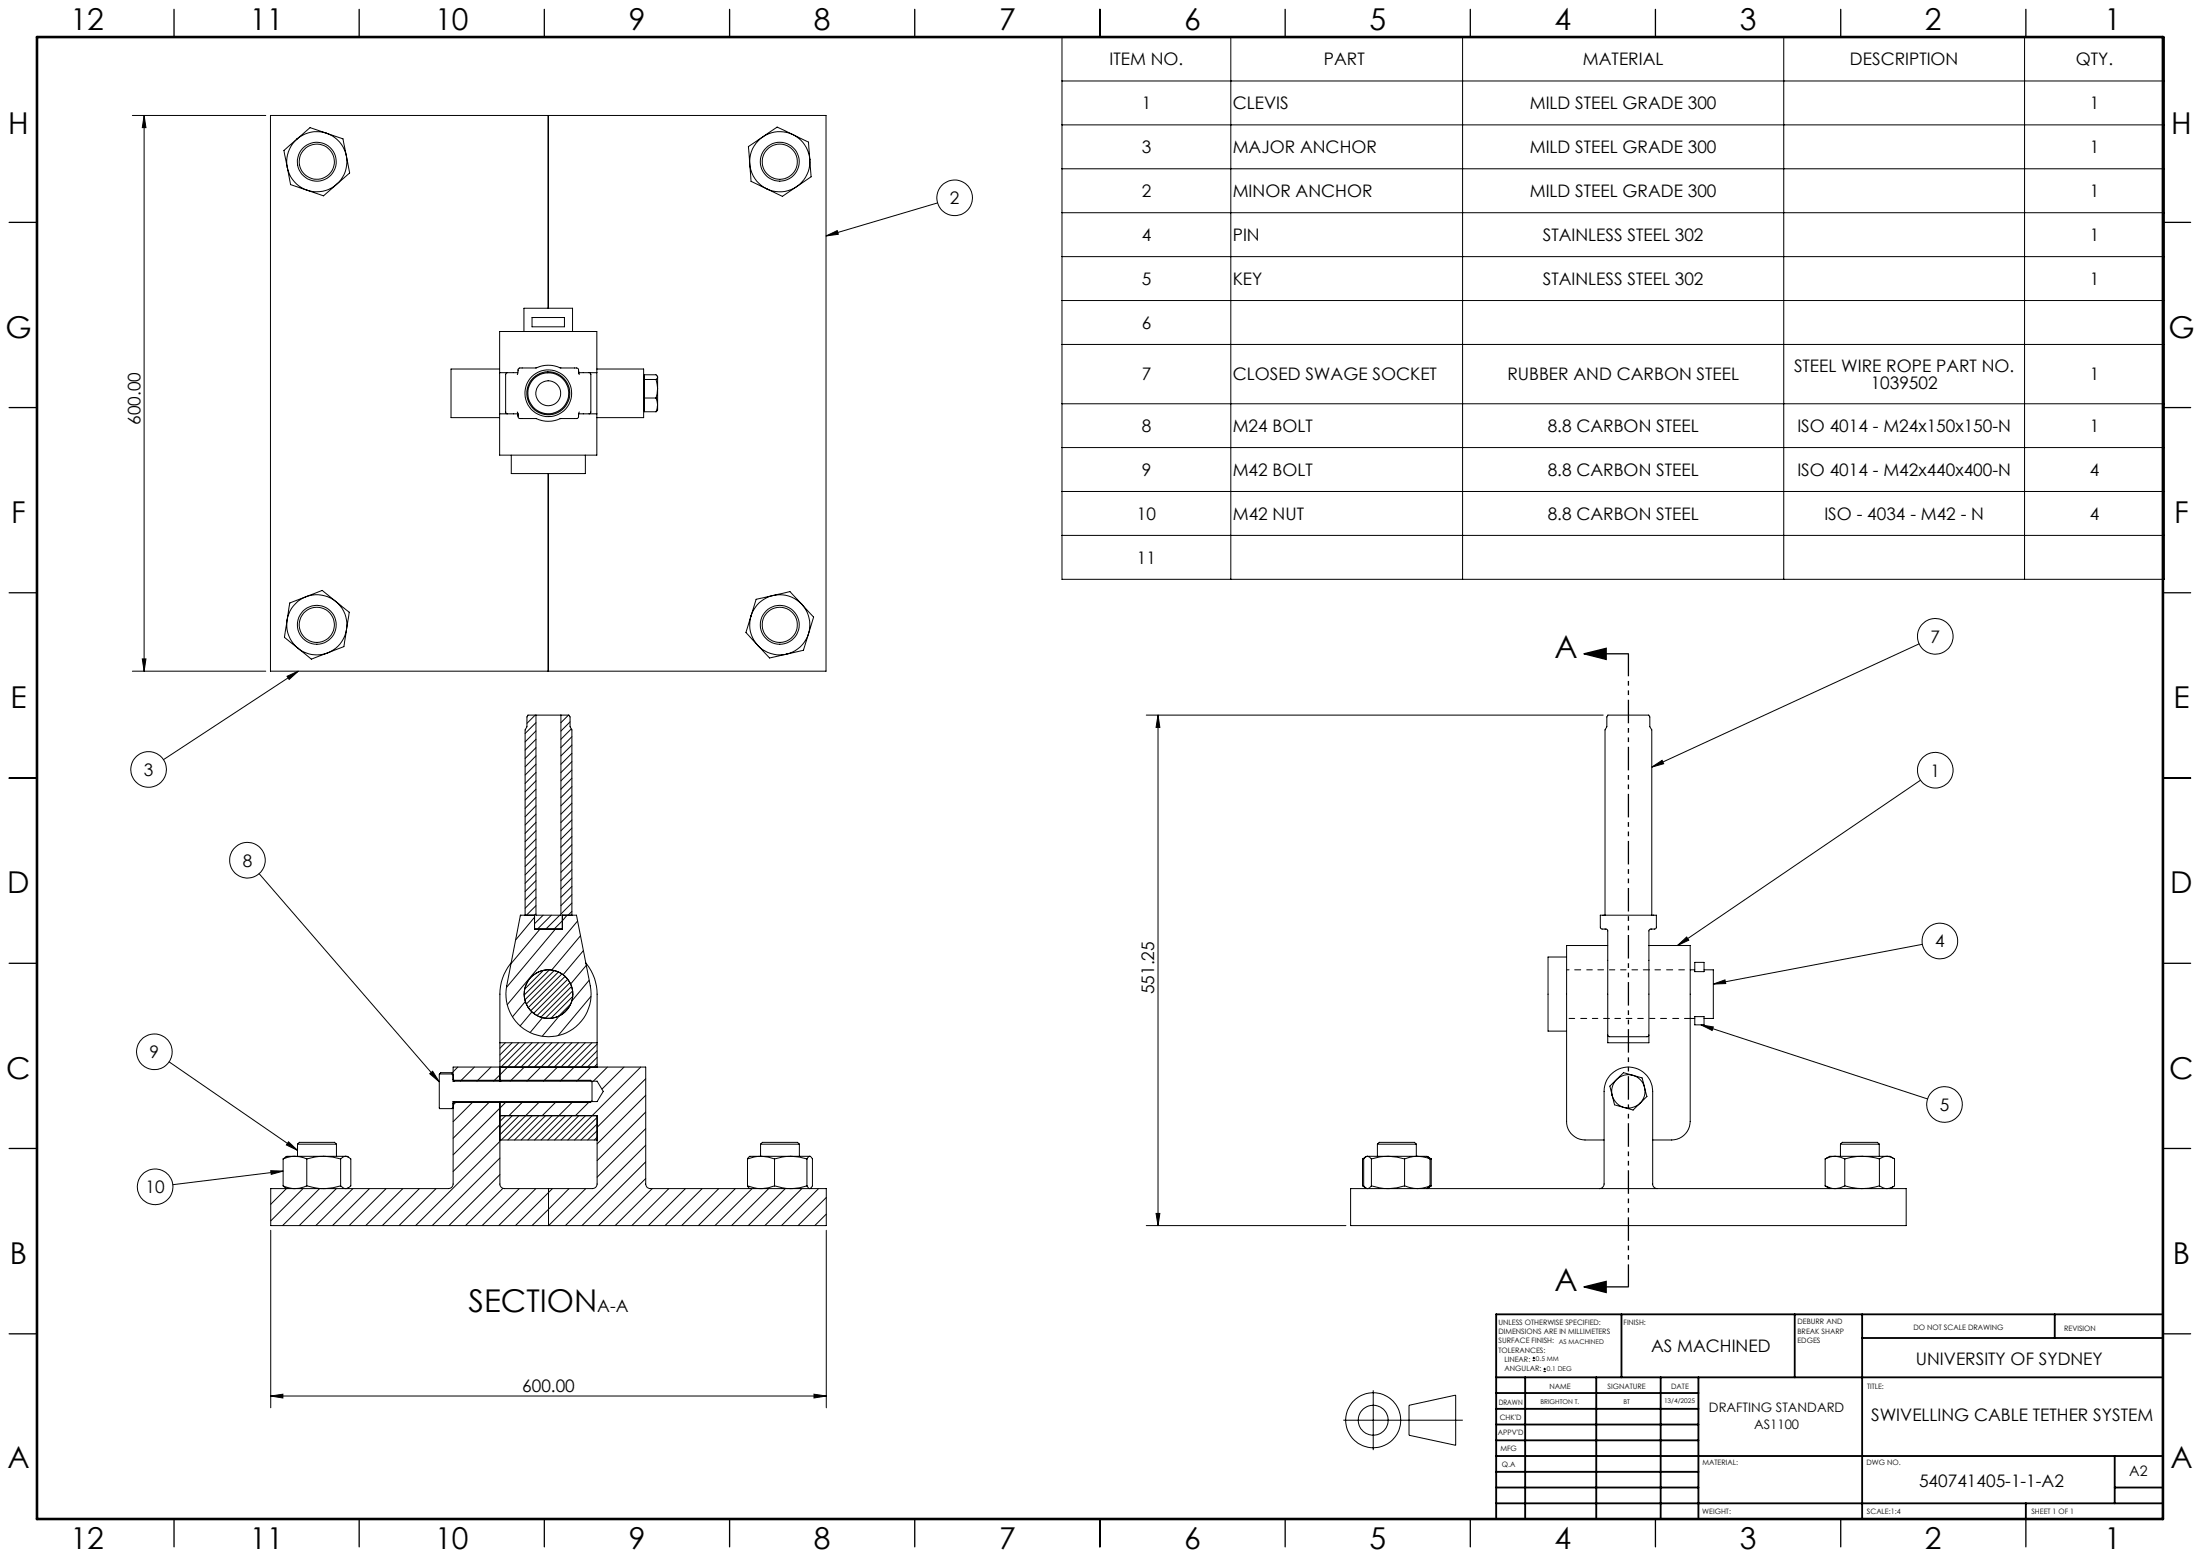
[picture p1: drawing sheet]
<svg xmlns="http://www.w3.org/2000/svg" width="594mm" height="420mm" viewBox="0 0 594 420" stroke-linecap="round" stroke-linejoin="round" font-family="sans-serif">
<g fill="none" stroke="#000" stroke-width=".27">
<path d="M286.7 10h297.7v146.4h-297.7zM332.3 10v146.4M394.9 10v146.4M481.6 10v146.4M546.6 10v146.4M35.7 31.2h36.1M38.9 31.2l.5 3.2h-1zM38.9 31.2v150M73 31.2h150v150h-150zM80.2 37.5a8.2 8.2 0 0 0-2.6 7.7M80.2 37.5l-3.5 3.1 .9 4.6M88.2 36l4.4 1.5 .9 4.6"/>
<path d="M88.2 36a8.1 8.1 0 0 1 5.3 6.1M88.2 36a8.2 8.2 0 0 0-8 1.5M88.2 36l-4.5-1.6-3.5 3.1M148 31.2v52M206 37a8 8 0 0 0-3.6 7.3M206 37l-3.9 2.6 .3 4.7M214.1 36.3a8.1 8.1 0 0 0-8.1 .7M214.1 36.3a8.3 8.3 0 0 1 4.6 6.8M214.1 36.3l-4.3-2-3.8 2.7M214.1 36.3l4.2 2.1 .4 4.7M286.7 21.9h297.7M286.7 33.7h297.7"/>
<path d="M77.6 45.2a8.1 8.1 0 0 0 5.3 6.1M77.6 45.2l.9 4.6 4.4 1.5M90.9 49.8a8.1 8.1 0 0 1-8 1.5M90.9 49.8l-3.6 3.1-4.4-1.6M93.5 42.1a8.1 8.1 0 0 1-2.6 7.7M93.5 42.1l.9 4.6-3.5 3.1M202.4 44.3a8.1 8.1 0 0 0 4.6 6.7M202.4 44.3l.4 4.6 4.2 2.1M215.1 50.4a8 8 0 0 1-8.1 .6M215.1 50.4l-3.9 2.6-4.2-2M218.7 43.1a8.3 8.3 0 0 1-3.6 7.3M218.7 43.1l.3 4.6-3.9 2.7"/>
<path d="M253.2 54.8l-30.2 8.9M286.7 45.6h297.7M286.7 57.4h297.7M223 63.7l3.1-1.5 .2 1zM286.7 69.3h297.7M134.9 99.6h-13.1v13.1h13.1M134.9 89.5h26.2v33.4h-26.2zM141.5 89.5v-6.3h13.1v6.3M143.7 85.7h8.7v2.5h-8.7zM161.1 99.6h12.7v13.1h-12.7M286.7 81.1h297.7M286.7 93h297.7"/>
<path d="M134.9 100.6h4.9M134.9 111.7h4.9M137 100.6l-.3 .1-.2 .4v10.1l.2 .4 .3 .1M139.7 111.2l.2 1M156.2 100.1l.1 .7M156.2 100.1l-.1-.5-.4-.3h-4.3a8.1 8.1 0 0 0-6.7 0h-4.4l-.4 .3-.2 1.5M156.2 100.1l.2 1M156.2 100.6h4.9M156.2 111.7h4.9M156.4 111.2l-.2 1.4-.3 .3-4.5 .1a8.1 8.1 0 0 1-6.7 0l-4.5-.1-.3-.3-.1-1.1M159 100.6l.5 .4v10.3l-.5 .4M173.8 101.7h.2"/>
<path d="M173.8 110.6h.2M174 102.4h3.1M174 107.4h3.1M177.1 102.4l.5 2.5M177.1 107.4l.5 1.9M177.4 101.5l.2 .3M177.6 104.9l-.5 2.5M177.6 104.9v4.4M177.6 109.3l-.5 1.8M177.6 101.8l-.5 .6M177.6 101.8v3.1M177.6 101.8l-.5-.6h-3.1v9.9h3.1"/>
<path d="M177.6 109.3v.4a1.21 1.21 0 0 1-.5 1.4M286.7 109h297.7M138 122.9v4.9h20v-4.9M148 127.8v53.4M286.7 120.8h297.7M286.7 132.7h297.7M286.7 144.5h297.7M38.4 177.9h1l-.5 3.3zM77.5 167.4a8.1 8.1 0 0 0 2.9 7.6M77.5 167.4l-.7 4.6 3.6 3M80.4 175a8 8 0 0 0 8.1 1.2M80.4 175l3.7 2.9 4.4-1.7"/>
<path d="M82.6 161.1a8.1 8.1 0 0 0-5.1 6.3M82.6 161.1l-4.4 1.7-.7 4.6M82.6 161.1a8.2 8.2 0 0 1 8 1.2M82.6 161.1l4.4-1.7 3.6 2.9M90.6 162.3a8 8 0 0 1 3 7.6M90.6 162.3l3.7 3-.7 4.6M93.6 169.9a8.1 8.1 0 0 1-5.1 6.3M93.6 169.9l-.7 4.6-4.4 1.7M202.8 166.2a8.1 8.1 0 0 0 1.8 8M202.8 166.2l-1.4 4.5 3.2 3.5M204.6 174.2a8.2 8.2 0 0 0 7.7 2.4M204.6 174.2l3.2 3.4 4.5-1"/>
<path d="M208.7 160.7l4.6-1 3.2 3.4M208.7 160.7a8.1 8.1 0 0 1 7.8 2.4M208.7 160.7a8 8 0 0 0-5.9 5.5M208.7 160.7l-4.5 1.1-1.4 4.4M216.5 163.1a8.3 8.3 0 0 1 1.8 7.9M216.5 163.1l3.2 3.5-1.4 4.4M218.3 171a8.1 8.1 0 0 1-6 5.6M218.3 171l-1.4 4.5-4.6 1.1M518.2 173.8l-72.2 33.3M35.7 181.2h36.1M77.5 182.5l3-1.3-2.4 2.2zM80.5 181.2l-36.4 23.9"/>
<path d="M144.5 193l-2.2 2.2M144.7 193h6.7M144.7 193v54h6.7v-54M144.7 195.1l-2.9 2.9M144.7 197.3l-2.9 3M144.7 199.5l-2.9 3M144.7 193h-2.1l-.3 .5v2.7l-.5 .8v50M151.4 193h2.2l.3 .5v2.7l.5 .8v50M153.5 193l-2.1 2.1M153.9 194.9l-2.5 2.4M154.2 196.8l-2.8 2.7M154.4 198.8l-3 3"/>
<path d="M309.5 193h123.4M312.7 193l.5 3.3h-1.1zM312.7 193v137.8M144.7 201.8l-2.9 2.9M144.7 204l-2.9 3M144.7 206.3l-2.9 2.9M144.7 208.5l-2.9 3M144.7 210.8l-2.9 2.9M144.7 213l-2.9 3M144.7 215.2l-2.9 3M144.7 217.5l-2.9 3M144.7 219.8l-2.9 2.9"/>
<path d="M154.4 201.1l-3 2.9M154.4 203.3l-3 3M154.4 205.6l-3 2.9M154.4 207.8l-3 3M154.4 210.1l-3 2.9M154.4 212.3l-3 3M154.4 214.6l-3 2.9M154.4 216.8l-3 3M154.4 219.1l-3 2.9M446 207.1l2.8-1.9 .4 .9zM518.5 210.6l-65.6 44.6M70 235.8l48.6 56.2"/>
<path d="M144.7 222l-2.9 2.9M144.7 224.2l-2.9 3M144.7 226.5l-2.9 2.9M144.7 228.7l-2.9 3M144.7 231l-2.9 2.9M144.7 233.2l-2.9 3M144.7 235.5l-2.9 2.9M144.7 237.7l-2.9 2.9M144.7 239.9l-2.9 3M154.4 221.3l-3 2.9M154.4 223.5l-3 3M154.4 225.8l-3 2.9"/>
<path d="M154.4 228l-3 3M154.4 230.3l-3 2.9M154.4 232.5l-3 3M154.4 234.8l-3 2.9M154.4 237l-3 3M154.4 239.3l-3 2.9M138 259.9a13.1 13.1 0 0 0-3 8.4v23.5M140.5 247h3.8v3.8h7.5v-3.8h3.8l3.8 19.1a11.5 11.5 0 0 1-11.3 13.7 11.5 11.5 0 0 1-11.3-13.7zM140.7 247l-.2 .2M144.3 247.6l-5.1 6.1M144.7 242.2l-2.9 3M144.7 244.5l-2.6 2.5"/>
<path d="M144.7 246.7l-.4 .4M145.8 250.8l-7.8 9.3M146.6 247l-2.3 2.3M148.9 247l-3.8 3.8M150 250.8l-13.3 15.7M151.1 247l-3.7 3.8M153.1 247l-3.5 3.8M154.4 241.5l-3 3M154.4 243.8l-3 2.9M154.4 246l-1 1M156 248.6l-19.1 22.6M156.7 252.6l-7.7 9.2"/>
<path d="M157.5 256.6l-5.5 6.5M158.2 259.9a13.3 13.3 0 0 1 3 8.4v19.7M423 258.3h-5v20h5M433.4 247h-1.3v3.5l.3 .2 .6 .1a.68 .68 0 0 1 1.1 .5v30.2h11.1v-30.2l.3-.5h1.3l.4-.4v-3.4h-1.2M433.4 247v-50l.4-.8v-2.7l.3-.5h11.1l.3 .5v2.7l.5 .8v50M433.4 247h12.6M434.1 255.2h-11.1v47.5a5 5 0 0 0 5 5h5.1M445.2 255.2h11.2v47.5a5 5 0 0 1-5.1 5h-5.1M452.9 255.2l2.5-2.3 .6 .9zM457.6 259.8h2.5v2.5h-2.5zM519 254.9l-56.4 10.7M141.9 270.3l-3.5 4.2"/>
<path d="M143.6 273.1l-3.2 3.8M146.5 274.7l-3.4 4M146.7 261.9l-5 5.1M148.3 261.8l-6.8 6.8M149.6 262l-7.9 7.9M150.8 262.3l-8.7 8.7M151 274.2l-4.6 5.5M151.7 262.9l-9.1 9.1M152.6 263.5l-9.3 9.3M153.3 264.3l-9.2 9.2M153.9 265.2l-8.9 8.9M154.1 271l-3.3 3.3"/>
<path d="M154.3 266.3l-8.3 8.2M154.6 267.5l-7.4 7.3M154.6 269l-5.9 5.9M158.3 260.6l-4.2 5M159.1 264.6l-4.7 5.6M159.6 268.9l-8.9 10.6M423 261.8h.7M423.7 274.9h1.5M425.2 261.8h1.6M426.8 274.9h1.6M428.4 261.8h1.5M429.9 274.9h1.5"/>
<path d="M431.4 261.8h1.6M433 274.9h1.6M434.1 279.3l.1 .4 .4 .1h10.1l.4-.1 .1-.4M434.6 261.8h1.4M436 274.9h1.6M437.6 261.8h1.4M439 274.9h1.6M440.6 261.8h1.6M442.2 274.9h1.5M443.7 261.8h1.7M445.4 274.9h1.4M446.8 261.8h1.5"/>
<path d="M448.3 274.9h1.7M450 261.8h1.6M451.6 274.9h1.6M453.2 261.8h1.6M454.8 274.9h2.8M456.4 261.8h1.2M457.6 274.4h2.5v2.2h-2.5zM459.3 276.6l3.3 .6-.3 .9zM459.3 276.6l61.2 20M460.1 261.8h2.5v13.1h-2.5M462.6 265.6l3.1-1.1 .2 1zM45.6 286.6l34.7 23.9"/>
<path d="M116 289.8l.8-.6 1.8 2.8zM118.7 289.9v9.3h3.4v-.1h.2M118.7 289.9h3.4M118.7 289.9l.3-.4h3.1v.6h.2M122.3 291.4l.2 .2h36.9l.4 .4v5.2l-.4 .4h-37l-.1 .2M122.3 291.8v-3.8h52v31.6a1.21 1.21 0 0 0 1.3 1.2h47.5v10h-150v-10h48a1.26 1.26 0 0 0 1.2-1.2v-22.3M122.3 297.3h.1M122.3 291.8h.1M122.3 291.8h38.9l1.7 2.8-1.7 2.7h-38.9M123.3 297.3l-1 1M123.6 288l-1.3 1.3M127.8 297.3l-5.5 5.5"/>
<path d="M128.1 288l-3.8 3.8M132.3 297.3l-10 10M132.6 288l-3.8 3.8M135 297.3v22.3a1.21 1.21 0 0 0 1.2 1.2h23.7a1.26 1.26 0 0 0 1.3-1.2v-18.5h-26.2M135 291.8h.1M135 297.3h.1M135 281.5h26.2M136.5 281.5l-1.5 1.4M136.7 297.3l-14.4 14.4M138.3 281.5l-3.3 3.2M140.1 281.5l-5.1 5M141.2 297.3l-3.8 3.8"/>
<path d="M141.6 288l-3.8 3.8M141.9 281.5l-6.6 6.5M143.7 281.5l-10.5 10.3M145.4 281.5l-6.5 6.5M145.7 297.3l-10.3 10.4M147.2 281.5l-6.5 6.5M149 281.5l-6.5 6.5M150.2 297.3l-3.8 3.8M150.5 288l-3.8 3.8M150.8 281.5l-6.5 6.5M152.6 281.5l-10.4 10.3M154.4 281.5l-6.6 6.5"/>
<path d="M154.7 297.3l-10.4 10.4M156.2 281.5l-6.6 6.5M158 281.5l-6.6 6.5M159.2 297.3l-3.8 3.8M159.5 288l-3.8 3.8M159.8 281.5l-6.6 6.5M161.2 281.9l-10 9.9M161.2 283.7l-4.4 4.3M161.2 287.2l-.8 .8M161.2 285.4l-2.6 2.6M164 288l-3.8 3.8M168.5 288l-6 6"/>
<path d="M173 288l-19.7 19.7M174.3 291.2l-13.1 13.1M174.3 295.6l-13.1 13.2M435.3 295.7a4.7 4.7 0 0 0 3.1 3.2M435.3 295.7l.6 2.5 2.5 .7M436.5 291.4a4.6 4.6 0 0 0-1.2 4.3M436.5 291.4l-1.8 1.8 .6 2.5M440.9 290.2a4.5 4.5 0 0 1 3.1 3.3M440.9 290.2l2.5 .8 .6 2.5M440.9 290.2a4.4 4.4 0 0 0-4.4 1.2M440.9 290.2l-2.5-.7-1.9 1.9M442.8 297.8a4.7 4.7 0 0 1-4.4 1.1"/>
<path d="M442.8 297.8l-1.9 1.8-2.5-.7M444 293.5a4.4 4.4 0 0 1-1.2 4.3M444 293.5l.7 2.5-1.9 1.8M73.1 316l3.3 .1-3.2 .9zM76.4 312.8v7.3M76.4 316.1l-29.7 3.7M77.9 308.2l2.4 2.3-3-1.4zM79.6 312.1l1.3 .1 1.9 .6M79.6 312.1h7.8M79.6 312.1l-2 .3-1.2 .4M79.6 312.1h-.5a2.76 2.76 0 0 0-2.7 .7M80.3 308.8a2.15 2.15 0 0 1 2.3-.5h6a2.15 2.15 0 0 1 2.2 .5"/>
<path d="M80.3 308.8h10.5M80.3 308.8v3.3M82.8 312.8v7.3M87.4 312.1l-2.3 .2-2.3 .5M87.4 312.1l2.5 .2 2.1 .5M87.4 312.1h5.9M90.8 308.8v3.3M92 312.8v7.3M93.3 312.1l.8 .2 .6 .5v7.3a1.65 1.65 0 0 1-2.7 0M93.3 312.1l-.7 .2-.6 .5M93.3 312.1l.8 .2M135 307.7h26.2"/>
<path d="M135 308.1l-22.8 22.7M135 317.1l-13.8 13.7M135 303.6l-12.7 12.6M135 312.6l-18.3 18.2M136.5 301.1l-1.5 1.6M138.3 301.1l-3.3 3.4M140.1 301.1l-5.1 5.2M143.7 301.1l-6.6 6.6M145.5 301.1l-6.6 6.6M147.3 301.1l-6.6 6.6M149.1 301.1l-6.6 6.6M152.7 301.1l-6.6 6.6"/>
<path d="M154.5 301.1l-6.6 6.6M156.3 301.1l-6.6 6.6M158.1 301.1l-6.6 6.6M161.2 301.6l-6.1 6.1M161.2 303.4l-4.3 4.3M161.2 305.2l-2.5 2.5M161.2 307l-.7 .7M174.3 300.2l-13.1 13.1M174.3 304.6l-13.1 13.2M174.3 309.1l-21.7 21.7M174.3 313.6l-17.2 17.2M174.3 318.1l-12.7 12.7"/>
<path d="M201.8 312.8v7.3M205.4 308.8l.4-.5h9.5l.5 .5M205.4 308.8h10.4M205.4 308.8v3.3M205.5 312.1h8M205.5 312.1l1.9 .2 1.7 .5M205.5 312.1l-1.9 .2-1.8 .5M205.5 312.1h-1.7a1.5 1.5 0 0 0-2 .7M209.1 312.8v7.3M213.5 312.1l-2.2 .2-2.2 .5M213.5 312.1l2.4 .2 2 .5M213.5 312.1h5.1"/>
<path d="M215.8 308.8v3.3M217.9 312.8v7.3M218.6 312.1l-.7 .7M218.6 312.1l.8 .7v7.3l-.6 .7a.76 .76 0 0 1-.9-.7M218.6 312.1l.2 .1M368.7 312.3l-.8 .5v7.3l.8 .5M368.8 312.3l-.4 .1M369.2 312.1l.6 .2 .5 .5M369.2 312.1h5.6M369.2 312.1l-.5 .2-.5 .5v7.3l.5 .5 .5 .2 .6-.2 .5-.5M369.2 312.1l-.4 .1M370.3 312.8v7.3"/>
<path d="M371.9 308.8l.5-.5h9.5l.5 .5M371.9 308.8h10.5M371.9 308.8v3.3M374.8 312.1l-2.3 .2-2.2 .5M374.8 312.1l2.4 .2 2 .5M374.8 312.1h7.9M379.2 312.8v7.3M382.4 308.8v3.3M382.7 312.1l-2.2 .3-1.3 .4M382.7 312.1l1.3 .1 2.1 .6M382.7 312.1l2.8 .1M385.5 312.2l.6 .6"/>
<path d="M385.5 312.2l.9 .6M385.9 312.6l.5 .2M386.1 312.8v7.3M386.4 312.8v7.3M492.8 312.8v7.3M493.1 312.6l-.3 .2M495.4 312.1l-1.3 .2-1.3 .5M495.4 312.1l1.5 .2 1.2 .5M495.4 312.1h7.3M495.4 312.1h-1.4l-.9 .5M496.9 308.8l.5-.5h9.5l.5 .5M496.9 308.8h10.5"/>
<path d="M496.9 308.8v3.3M498.1 312.8v7.3M502.7 312.1l-2.9 .3-1.7 .4M502.7 312.1l1.8 .1 2.9 .6M502.7 312.1h6.8M507.4 308.8v3.3M507.4 312.8v7.3M509.5 312.1l1.1 .2 .9 .5v7.3a3.2 3.2 0 0 1-4.1 0M509.5 312.1l-1.1 .2-1 .5M509.5 312.1h.8l.9 .5M73.1 332.1v47.9M76.4 320.1a7.4 7.4 0 0 0 6.4 0"/>
<path d="M76.4 320.1l1.1 .7M77.3 320.8l-4.2 4.3M81.8 320.8l-8.7 8.7M82.8 320.1a14.5 14.5 0 0 0 9.2 0M86.3 320.8l-10 10M90.8 320.8l-10 10M94.1 320.6l-.4 .2M95.3 320.8l-10 10M99.8 320.8l-10 10M104.2 320.8l-9.9 10M108.8 320.8l-10.1 10M113.2 320.8l-10 10"/>
<path d="M117.7 320.8l-10 10M135.8 320.8l-10.1 10M140.2 320.8l-10 10M144.7 320.8l-10 10M148.1 320.8v10M149.2 320.8l-10 10M153.6 320.8l-9.9 10M158.2 320.8l-10.1 10M176.1 320.8l-10 10M180.6 320.8l-10 10M185.1 320.8l-10 10M189.6 320.8l-10 10"/>
<path d="M194.1 320.8l-10.1 10M198.5 320.8l-9.9 10M201.8 320.1a9.4 9.4 0 0 0 7.3 0M201.8 320.1l.7 .7M203.1 320.8l-10.1 10M207.5 320.8l-10 10M209.1 320.1a13.3 13.3 0 0 0 8.8 0M212 320.8l-10 10M216.5 320.8l-10 10M218.8 320.8h-.1M221 320.8l-10 10M223.1 323.2l-7.6 7.6"/>
<path d="M223.1 327.7l-3.1 3.1M223.1 332.1v47.9M309.5 330.8h53.9M312.1 327.5h1.1l-.5 3.3zM364.7 320.8h150v10h-150zM368.4 320.5l.4 .2M368.8 320.7l.2 .1M370.3 320.1a13.9 13.9 0 0 0 8.9 0M379.2 320.1a8.4 8.4 0 0 0 6.9 0M385.5 320.7l-.2 .1M386.1 320.1l-.6 .6M386.4 320.1l-.9 .6"/>
<path d="M386.4 320.1l-.5 .2M431.8 320.8a1.25 1.25 0 0 0 1.3-1.2v-25a6.6 6.6 0 0 1 6.6-6.6 6.6 6.6 0 0 1 6.5 6.6v25a1.21 1.21 0 0 0 1.3 1.2M492.8 320.1a5.1 5.1 0 0 0 5.3 0M492.8 320.1l.3 .2M493.1 320.3l.9 .5M498.1 320.1a15.1 15.1 0 0 0 9.3 0M511.2 320.3l-.9 .5M73.1 376.8l3.3-.5v1zM73.1 376.8h150M219.8 376.3l3.3 .5-3.3 .5zM370.8 375.3v16.1M380.4 379.3l12.6-2.7v13.5l-12.6-2.7z"/>
<path d="M413.8 367.3h.7M413.8 366.6h.7M414.1 366.2v.7M416.7 370.2h.7M416.7 369.6h.7M417.1 369.2v.7M362.7 383.3h32.3"/>
<circle cx="85.5" cy="43.6" r="5.3"/>
<circle cx="85.5" cy="43.6" r="4.8"/>
<circle cx="210.5" cy="43.7" r="5.3"/>
<circle cx="210.5" cy="43.7" r="4.8"/>
<circle cx="257.8" cy="53.4" r="4.8"/>
<circle cx="148" cy="106.1" r="3.4"/>
<circle cx="148" cy="106.1" r="5.8"/>
<circle cx="148" cy="106.1" r="6.3"/>
<circle cx="148" cy="106.1" r="5.5"/>
<circle cx="85.5" cy="168.7" r="4.7"/>
<circle cx="85.5" cy="168.7" r="5.2"/>
<circle cx="210.5" cy="168.7" r="5.2"/>
<circle cx="210.6" cy="168.7" r="4.8"/>
<circle cx="522.5" cy="171.8" r="4.8"/>
<circle cx="40.1" cy="207.7" r="4.8"/>
<circle cx="522.5" cy="207.9" r="4.8"/>
<circle cx="66.8" cy="232.2" r="4.8"/>
<circle cx="523.8" cy="254" r="4.8"/>
<circle cx="148.1" cy="268.3" r="6.6"/>
<circle cx="41.7" cy="283.9" r="4.8"/>
<circle cx="525" cy="298.1" r="4.8"/>
<circle cx="41.9" cy="320.3" r="4.8"/>
<circle cx="370.8" cy="383.4" r="7.4"/>
<circle cx="370.8" cy="383.4" r="4"/>
</g>
<g fill="none" stroke="#000" stroke-width=".35">
<path d="M47 2.5v7.5M97 2.5v7.5M147 2.5v7.5M197 2.5v7.5M247 2.5v7.5M297 2.5v7.5M347 2.5v7.5M397 2.5v7.5M447 2.5v7.5M497 2.5v7.5M547 2.5v7.5M2.5 60h7.5"/>
<path d="M584 60h7.5M2.5 110h7.5M584 110h7.5M2.5 160h7.5M427.7 176.5l6-1.5v3zM427.7 176.5h12M584 160h7.5M2.5 210h7.5M584 210h7.5M2.5 260h7.5M584 260h7.5M2.5 310h7.5"/>
<path d="M584 310h7.5M427.7 347.4l6-1.5v3zM427.7 347.4h12M2.5 360h7.5M584 360h7.5M47 410v7.5M97 410v7.5M147 410v7.5M197 410v7.5M247 410v7.5M297 410v7.5M347 410v7.5"/>
<path d="M397 410v7.5M447 410v7.5M497 410v7.5M547 410v7.5"/>
</g>
<path d="M439.7 176.5v170.9" fill="none" stroke="#000" stroke-width=".35" stroke-dasharray="6.3 1.3 1.3 1.3 1.3 1.3" stroke-dashoffset=".3" stroke-linecap="butt"/>
<g fill="none" stroke="#000" stroke-width=".5">
<path d="M437.8 354.8v17M484.6 354.8v17M502.8 354.8v55.2M554.8 354.8v6.4M584 354.8h-180v55.2M404 371.8h180M404 376h54.6M411.8 371.8v38.2M431 371.8v38.2M448.4 371.8v38.2M458.6 371.8v38.2M502.8 361.2h81.2"/>
<path d="M404 388.8h54.6M404 384.5h54.6M404 380.3h54.6M404 397.3h54.6M404 393h180M571 393v12.8M404 405.8h180M404 401.5h54.6M547 405.8v4.2M571 401.5h13"/>
</g>
<path d="M10 10h574v400h-574z" fill="none" stroke="#000" stroke-width=".7"/>
<g fill="#000">
<path d="M38.9 31.2l.5 3.2h-1zM38.4 177.9h1l-.5 3.3z"/>
<path d="M427.7 176.5l6-1.5v3zM427.7 347.4l6-1.5v3z"/>
<path d="M452.9 255.2l2.5-2.3 .6 .9zM462.6 265.6l3.1-1.1 .2 1zM459.3 276.6l3.3 .6-.3 .9zM446 207.1l2.8-1.9 .4 .9zM223 63.7l3.1-1.5 .2 1zM77.5 182.5l3-1.3-2.4 2.2zM73.1 376.8l3.3-.5v1zM219.8 376.3l3.3 .5-3.3 .5zM116 289.8l.8-.6 1.8 2.8zM77.9 308.2l2.4 2.3-3-1.4zM73.1 316l3.3 .1-3.2 .9z"/>
<path d="M312.1 327.5h1.1l-.5 3.3zM312.7 193l.5 3.3h-1.1z"/>
</g>
<g font-size="8.5">
<text x="419.7" y="177.7">A</text>
<text x="419.7" y="348.6">A</text>
<text x="126.5" y="354.1">SECTION</text>
</g>
<g font-size="8.1">
<text x="19" y="8">12</text>
<text x="67.5" y="8">11</text>
<text x="117.5" y="8">10</text>
<text x="169.7" y="8">9</text>
<text x="219.7" y="8">8</text>
<text x="269.7" y="8">7</text>
<text x="319.7" y="8">6</text>
<text x="369.7" y="8">5</text>
<text x="419.7" y="8">4</text>
<text x="469.7" y="8">3</text>
<text x="519.7" y="8">2</text>
<text x="568.2" y="8">1</text>
<text x="2.2" y="36.1">H</text>
<text x="586.2" y="36.1">H</text>
<text x="1.5" y="91.1">G</text>
<text x="585.5" y="91.1">G</text>
<text x="3" y="141.1">F</text>
<text x="587" y="141.1">F</text>
<text x="2.8" y="191.1">E</text>
<text x="586.8" y="191.1">E</text>
<text x="2" y="241.1">D</text>
<text x="586" y="241.1">D</text>
<text x="1.7" y="291.1">C</text>
<text x="585.7" y="291.1">C</text>
<text x="2.7" y="341.1">B</text>
<text x="586.7" y="341.1">B</text>
<text x="2" y="396.1">A</text>
<text x="586" y="396.1">A</text>
<text x="19" y="418">12</text>
<text x="67.5" y="418">11</text>
<text x="117.5" y="418">10</text>
<text x="169.7" y="418">9</text>
<text x="219.7" y="418">8</text>
<text x="269.7" y="418">7</text>
<text x="319.7" y="418">6</text>
<text x="369.7" y="418">5</text>
<text x="419.7" y="418">4</text>
<text x="469.7" y="418">3</text>
<text x="519.7" y="418">2</text>
<text x="568.2" y="418">1</text>
</g>
<g font-size="4.7">
<text x="299.6" y="17.6">ITEM NO.</text>
<text x="357.5" y="17.6">PART</text>
<text x="427.4" y="17.6">MATERIAL</text>
<text x="499.5" y="17.6">DESCRIPTION</text>
<text x="560.5" y="17.6">QTY.</text>
<text x="308.3" y="29.5">1</text>
<text x="332.9" y="29.5">CLEVIS</text>
<text x="413.1" y="29.5">MILD STEEL GRADE 300</text>
<text x="564.2" y="29.5">1</text>
<text x="308.3" y="41.3">3</text>
<text x="332.9" y="41.3">MAJOR ANCHOR</text>
<text x="413.1" y="41.3">MILD STEEL GRADE 300</text>
<text x="564.2" y="41.3">1</text>
<text x="308.3" y="53.2">2</text>
<text x="332.9" y="53.2">MINOR ANCHOR</text>
<text x="413.1" y="53.2">MILD STEEL GRADE 300</text>
<text x="564.2" y="53.2">1</text>
<text x="256.5" y="55.1">2</text>
<text x="308.3" y="65">4</text>
<text x="332.9" y="65">PIN</text>
<text x="416.6" y="65">STAINLESS STEEL 302</text>
<text x="564.2" y="65">1</text>
<text x="308.3" y="76.9">5</text>
<text x="332.9" y="76.9">KEY</text>
<text x="416.6" y="76.9">STAINLESS STEEL 302</text>
<text x="564.2" y="76.9">1</text>
<text x="308.3" y="88.7">6</text>
<text x="484.4" y="100.4">STEEL WIRE ROPE PART NO.</text>
<text x="308.3" y="102.6">7</text>
<text x="332.9" y="102.6">CLOSED SWAGE SOCKET</text>
<text x="407" y="102.6">RUBBER AND CARBON STEEL</text>
<text x="505.1" y="104.9">1039502</text>
<text x="564.2" y="102.6">1</text>
<text x="37.9" y="114.7" transform="rotate(-90 37.9 114.7)">600.00</text>
<text x="308.3" y="116.6">8</text>
<text x="332.9" y="116.6">M24 BOLT</text>
<text x="417.9" y="116.6">8.8 CARBON STEEL</text>
<text x="485.3" y="116.6">ISO 4014 - M24x150x150-N</text>
<text x="564.2" y="116.6">1</text>
<text x="308.3" y="128.4">9</text>
<text x="332.9" y="128.4">M42 BOLT</text>
<text x="417.9" y="128.4">8.8 CARBON STEEL</text>
<text x="485.3" y="128.4">ISO 4014 - M42x440x400-N</text>
<text x="564.2" y="128.4">4</text>
<text x="307" y="140.3">10</text>
<text x="332.9" y="140.3">M42 NUT</text>
<text x="417.9" y="140.3">8.8 CARBON STEEL</text>
<text x="492.6" y="140.3">ISO - 4034 - M42 - N</text>
<text x="564.2" y="140.3">4</text>
<text x="307" y="152.1">11</text>
<text x="521.2" y="173.5">7</text>
<text x="38.8" y="209.4">3</text>
<text x="521.2" y="209.6">1</text>
<text x="65.5" y="233.9">8</text>
<text x="522.5" y="255.7">4</text>
<text x="311.7" y="268.3" transform="rotate(-90 311.7 268.3)">551.25</text>
<text x="40.4" y="285.6">9</text>
<text x="523.7" y="299.8">5</text>
<text x="39.3" y="322.1">10</text>
<text x="161.3" y="354.1">A-A</text>
<text x="445.8" y="365">AS MACHINED</text>
<text x="517.3" y="368.3">UNIVERSITY OF SYDNEY</text>
<text x="141" y="375.8">600.00</text>
<text x="505.2" y="383.5">SWIVELLING CABLE TETHER SYSTEM</text>
<text x="518.1" y="401.3">540741405-1-1-A2</text>
</g>
<text font-size="3.9" x="574.9" y="398.5">A2</text>
<g font-size="3.5">
<text x="461.4" y="381.1">DRAFTING STANDARD</text>
<text x="473.6" y="385.6">AS1100</text>
</g>
<g font-size="2">
<text x="404.6" y="357.6">UNLESS OTHERWISE SPECIFIED:</text>
<text x="438.4" y="357.6">FINISH:</text>
<text x="485.3" y="357.5">DEBURR AND</text>
<text x="485.3" y="360">BREAK SHARP</text>
<text x="516.6" y="359">DO NOT SCALE DRAWING</text>
<text x="557.3" y="359.2">REVISION</text>
<text x="404.6" y="360.1">DIMENSIONS ARE IN MILLIMETERS</text>
<text x="404.6" y="362.6">SURFACE FINISH:</text>
<text x="404.6" y="365.1">TOLERANCES:</text>
<text x="485.3" y="362.5">EDGES</text>
<text x="406.2" y="367.6">LINEAR:</text>
<text x="406.2" y="370.1">ANGULAR:</text>
<text x="418.3" y="375">NAME</text>
<text x="434" y="374.9">SIGNATURE</text>
<text x="451.2" y="374.9">DATE</text>
<text x="504.1" y="374.9">TITLE:</text>
<text x="404.6" y="379.1">DRAWN</text>
<text x="404.9" y="383.3">CHK'D</text>
<text x="404.4" y="387.4">APPV'D</text>
<text x="405.1" y="391.8">MFG</text>
<text x="405.5" y="396">Q.A</text>
<text x="459.6" y="395.5">MATERIAL:</text>
<text x="504" y="395.5">DWG NO.</text>
<text x="459.6" y="408.5">WEIGHT:</text>
<text x="504.1" y="408.6">SCALE:1:4</text>
<text x="548.5" y="408.6">SHEET 1 OF 1</text>
</g>
<g font-size="1.8">
<text x="420.8" y="362.7">AS MACHINED</text>
<text x="414.7" y="367.2">0.5 MM</text>
<text x="417.7" y="370.2">0.1 DEG</text>
<text x="415.9" y="379">BRIGHTON T.</text>
<text x="438.3" y="379">BT</text>
<text x="449.3" y="378.6">13/4/2025</text>
</g>
</svg>
